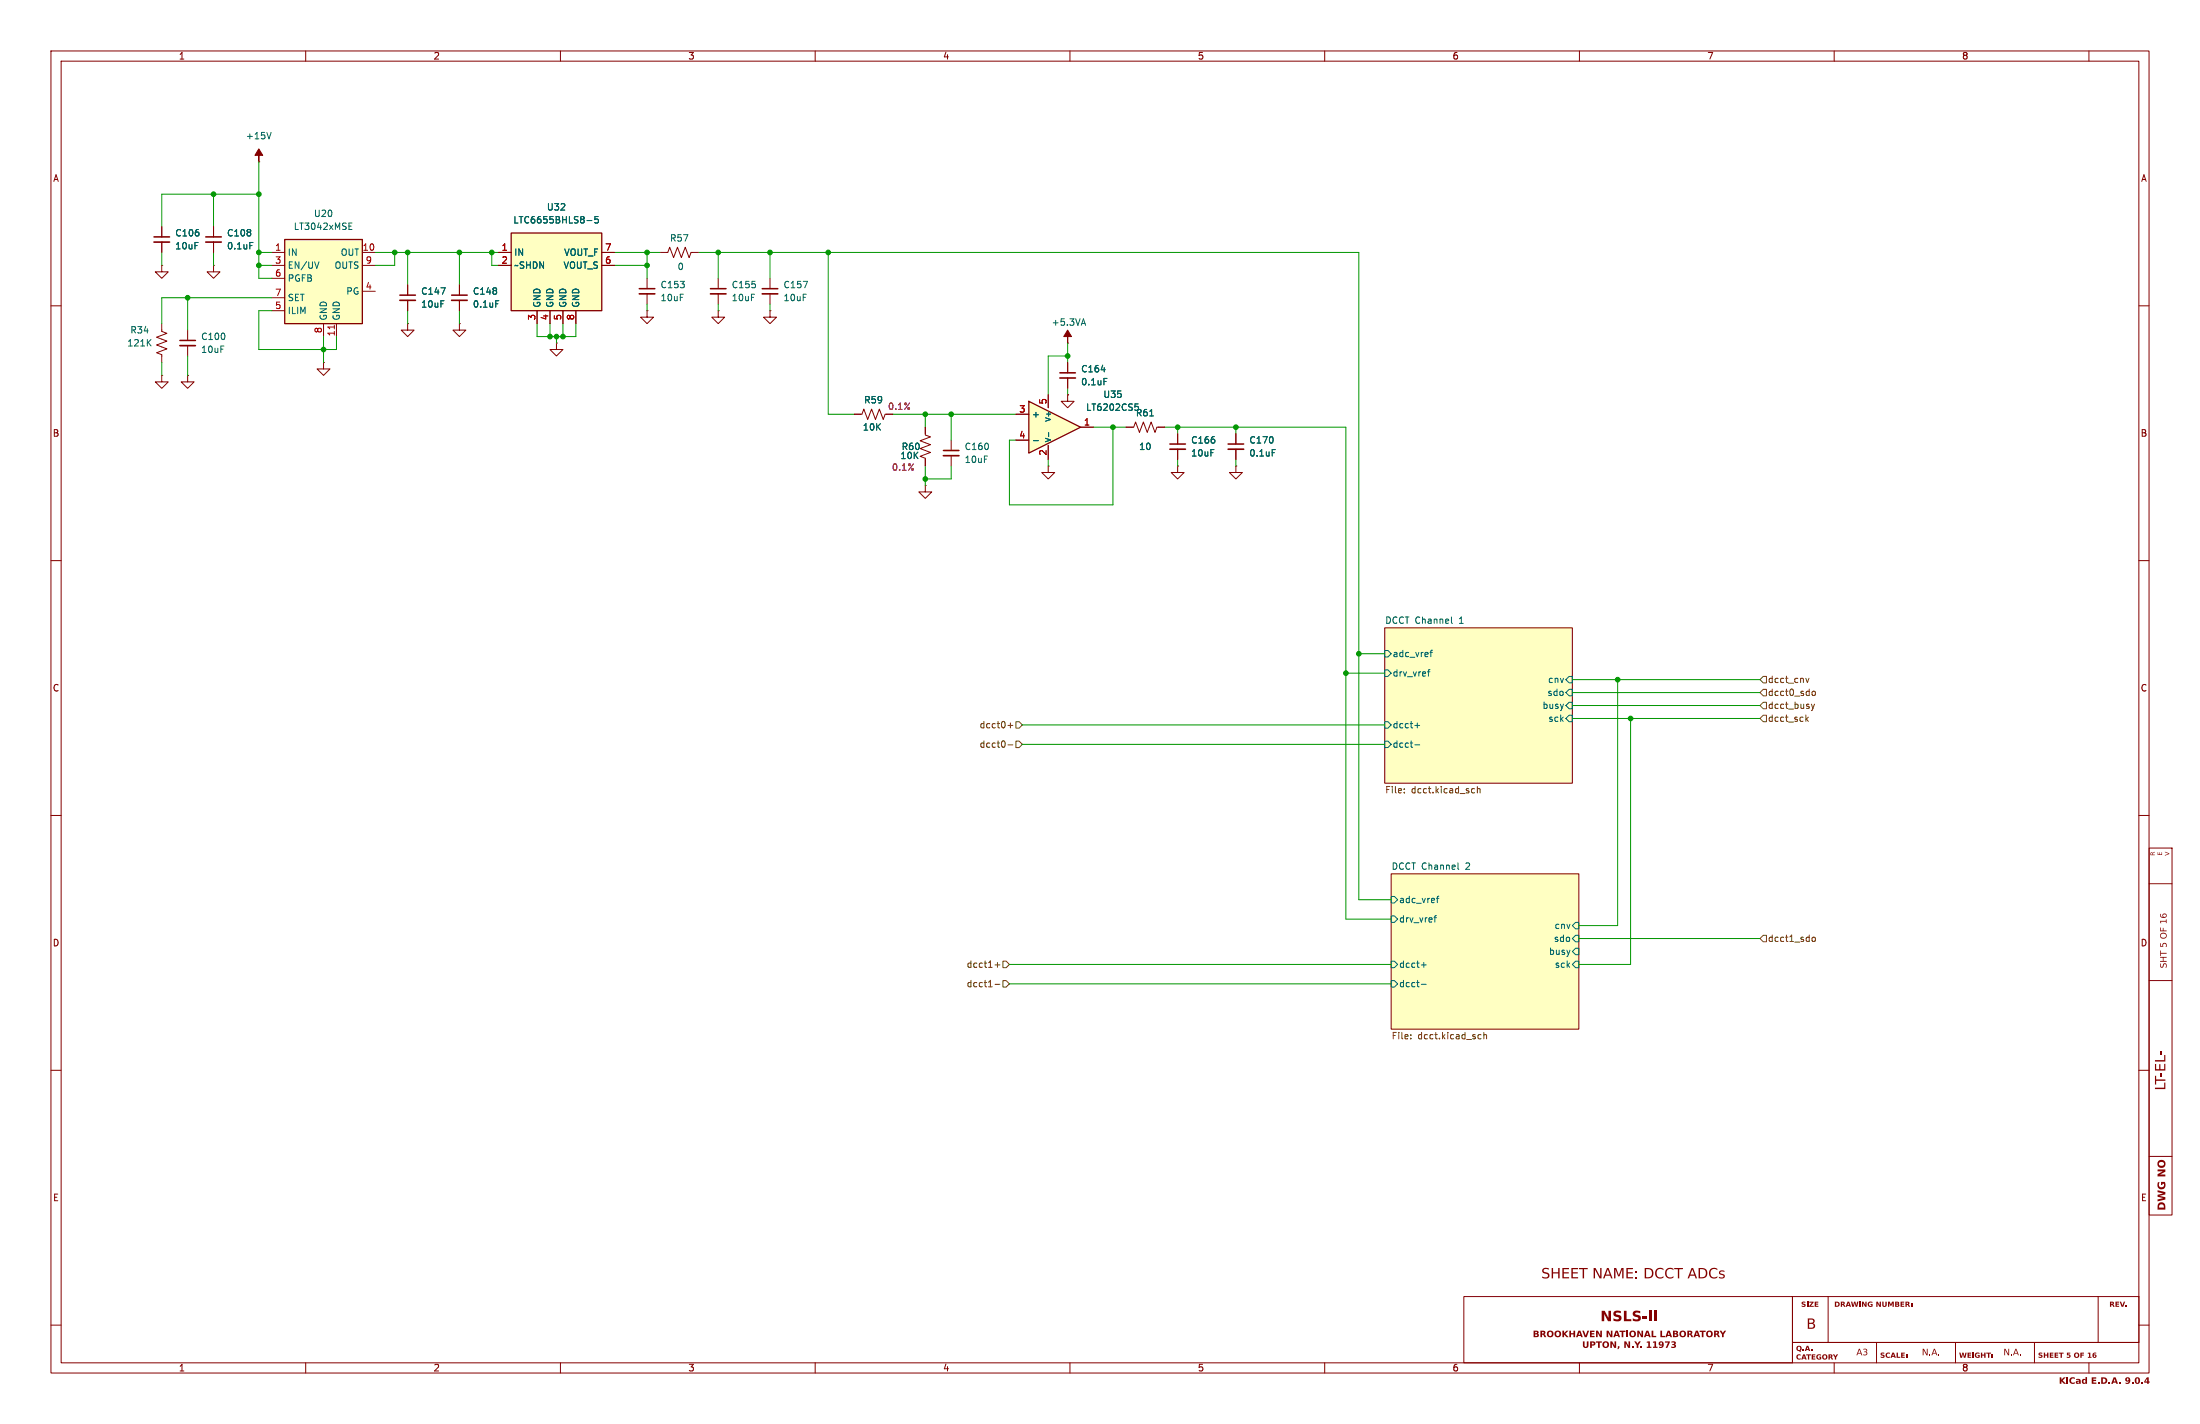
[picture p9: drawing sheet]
<svg xmlns="http://www.w3.org/2000/svg" width="432mm" height="279mm" viewBox="0 0 432 279" stroke-linecap="round" stroke-linejoin="round" font-family="sans-serif">
<g fill="none" stroke="#840000" stroke-width=".2">
<path d="M10 10h411.8v259.4h-411.8zM12 12h407.8v255.4h-407.8zM60 10v2M110 10v2M160 10v2M210 10v2M260 10v2M310 10v2M360 10v2M410 10v2M10 60h2M419.8 60h2"/>
<path d="M10 110h2M419.8 110h2M10 160h2M419.8 160h2M421.8 166.4h4.5v72h-4.5zM421.8 173.4h4.5M421.8 192.4h4.5M10 210h2M419.8 210h2M421.8 226.9h4.5M10 260h2M358.8 254.4v9"/>
<path d="M411.8 254.4v9M419.8 260h2M60 267.4v2M110 267.4v2M160 267.4v2M210 267.4v2M260 267.4v2M310 267.4v2M351.8 263.4h68M360 267.4v2M368.3 263.4v4M383.8 263.4v4"/>
<path d="M399.3 263.4v4M410 267.4v2"/>
</g>
<g fill="#840000">
<path d="M423.7 236.1a.8 .8 0 0 1 1-.1 .8 .8 0 0 1 .3 .9v.4h-1.5v-.5h.3v.1h.9a.48 .48 0 0 0-.4-.6 .48 .48 0 0 0-.5 .5h-.3z"/>
<path d="M423.5 233.5l1.5 .4v.5l-1.2 .2 1.2 .3v.5l-1.5 .3v-.4l1.1-.2-1.1-.3v-.4l1.1-.2-1.1-.3z"/>
<path d="M423.6 232h.3a.54 .54 0 0 0 .1 .9 .54 .54 0 0 0 .7-.6h-.3v.2h-.3v-.6h.8a.86 .86 0 0 1-.1 1.3 .86 .86 0 0 1-1.3-.3z"/>
<path d="M423.5 229.5h1.5v.4l-1 .5h1v.4h-1.5v-.4l1-.6h-1z"/>
<path d="M423.7 227.8a.81 .81 0 0 1 1.2 .1 .81 .81 0 0 1-.4 1.2 .81 .81 0 0 1-1.1-.7h.3a.46 .46 0 0 0 .7 .4 .46 .46 0 0 0 .1-.8h-.5l-.3 .4h-.3z"/>
<path d="M423 213.4h1.8v-1h.2v1.3h-2z"/>
<path d="M423 211.1h.2v.7h1.8v.3h-1.8v.7h-.2z"/>
<path d="M424.1 210.5h.2v.7h-.2z"/>
<path d="M423 208.8h.2v1h.6v-1h.2v1h.8v-1.1h.2v1.4h-2z"/>
<path d="M423 208h1.8v-1h.2v1.3h-2z"/>
<path d="M424.1 206.2h.2v.7h-.2z"/>
<path d="M424 189.1h.2l-.1 .5 .3 .1a.47 .47 0 0 1 .2-.6 .47 .47 0 0 1 .6 .1v.7h-.2l.1-.2a.3 .3 0 0 0 0-.4 .3 .3 0 0 0-.4-.1 .3 .3 0 0 0-.1 .4 .41 .41 0 0 1-.6 .2 .41 .41 0 0 1 0-.6z"/>
<path d="M424 187.7h1.3v.2h-.7v.6h.7v.2h-1.3v-.2h.5v-.6h-.5z"/>
<path d="M424 186.5h.1v.5h1.2v.1h-1.2v.5h-.1z"/>
<path d="M424 185.1h.1v.5h.3a.48 .48 0 0 1 .6-.6 .48 .48 0 0 1 .2 .8h-.2a.34 .34 0 0 0 .1-.5 .34 .34 0 0 0-.5 .1v.4h-.6z"/>
<path d="M424.1 183.2a.66 .66 0 0 1 1.1 .1 .66 .66 0 0 1-.4 1 .66 .66 0 0 1-.8-.7h.1a.48 .48 0 0 0 .7 .4 .48 .48 0 0 0 0-.8h-.2a.44 .44 0 0 0-.5 .4l-.1-.1z"/>
<path d="M424 182h.1v.6h.4v-.5h.1v.5h.7v.1h-1.3z"/>
<path d="M424 180.7h1.1v-.3h.2v.7h-.2v-.3h-1l.1 .4h-.2z"/>
<path d="M424 179.3h.2l-.1 .4 .2 .2h.3l-.2-.2h.1a.3 .3 0 0 0 .5 .2 .3 .3 0 0 0 0-.5 .3 .3 0 0 0-.5 .2v.1a.23 .23 0 0 1 0-.3 .23 .23 0 0 1 .2-.2 .46 .46 0 0 1 .6 .6 .46 .46 0 0 1-.7 .3l-.5-.2z"/>
<path d="M422.1 167.3l.3-.1 .1 .2 .4-.3-.3 .5v.1h.3v.1h-.8v-.3l.1 .2h.3l-.1-.3-.3 .1z"/>
<path d="M423.5 167.2l.1 .4h.2v-.4l.1 .4h.4l.1-.4v.6h-.9z"/>
<path d="M424.9 167.1l.9 .3v.2l-.9 .3v-.1l.7-.3-.7-.3z"/>
<path d="M366.7 255.5l.6-.1 .2 .1v.2a.36 .36 0 0 0-.6 0 .36 .36 0 0 0 .4 .5l-.2-.4h.4v.5a.58 .58 0 0 1-.8 0 .58 .58 0 0 1 0-.8z"/>
<path d="M375.1 255.6h.2v.3h-.2z"/>
<path d="M375.1 256.1h.2v.3h-.2z"/>
<path d="M352.7 264.2a.54 .54 0 0 1 .8 0 .54 .54 0 0 1-.2 .9l.2 .2-.8-.3-.1-.4h.2a.3 .3 0 0 0 .5 .3 .3 .3 0 0 0 0-.5l-.3-.2-.2 .4h-.2z"/>
<path d="M353.8 264.8h.3v.3h-.3z"/>
<path d="M354.6 264.1h.3l.4 1h-.3v-.2h-.4l-.1 .2h-.3l.2-.4h.5l-.1-.4-.2 .4h-.2z"/>
<path d="M355.5 264.8h.2v.3h-.2z"/>
<path d="M352.7 265.9l.2-.1a.37 .37 0 0 1 .5 .2 .35 .35 0 0 0-.5 0 .35 .35 0 0 0 0 .5 .35 .35 0 0 0 .5 0 .39 .39 0 0 1-.6 .2l-.2-.4z"/>
<path d="M353.9 265.7h.3l.4 1.1h-.3v-.2h-.4l-.1 .2h-.3l.2-.4h.5l-.1-.4-.2 .4h-.2z"/>
<path d="M354.5 265.7h.9v.2h-.3v.9h-.3v-.9h-.3z"/>
<path d="M355.6 265.7h.7v.2h-.5v.2h.5v.2h-.5v.3h.5v.2h-.7z"/>
<path d="M356.6 265.9l.6-.2 .2 .1v.2a.36 .36 0 0 0-.6 .1 .36 .36 0 0 0 .4 .5l-.2-.4h.5v.5a.58 .58 0 0 1-.8 0 .58 .58 0 0 1-.1-.8z"/>
<path d="M357.8 265.9a.54 .54 0 0 1 .8 0 .54 .54 0 0 1-.3 .8 .54 .54 0 0 1-.7-.5h.3a.3 .3 0 0 0 .5 .3 .3 .3 0 0 0-.1-.5l-.3-.1-.1 .3h-.3z"/>
<path d="M358.9 265.7l.7 .1v.3l-.1 .2 .3 .5h-.3l-.3-.4-.1 .4h-.2v-.6h.4l.1-.1-.3-.2v.3h-.2z"/>
<path d="M359.7 265.7h.3l.3 .4 .2-.4h.3l-.4 .6v.5h-.3v-.5z"/>
<path d="M390.9 265.6h.2v.3h-.2z"/>
<path d="M390.9 266.1h.2v.3h-.2z"/>
<path d="M415.9 271.2h.3v.3h-.3z"/>
<path d="M421.4 270.2h.3v.8h.2l-.2 .5h-.3v-.2h-.5v-.3h.5v-.5l-.3 .5h-.2z"/>
</g>
<path d="M287.3 254.4h64.5v13h-64.5zM351.8 254.4h68v9h-68zM351.8 263.4v4" fill="none" stroke="#840000" stroke-width=".2"/>
<g fill="#840000">
<path d="M301 261.1h.5a.34 .34 0 0 1 .5 .1 .34 .34 0 0 1-.2 .5l.3 .3a.39 .39 0 0 1-.6 .4h-.5v-.3h.6l.1-.1-.1-.2h-.3v.3h-.3v-.5h.6l.1-.1-.4-.2v.3h-.3z"/>
<path d="M302.3 261.1h.5a.36 .36 0 0 1 .5 .2 .36 .36 0 0 1-.2 .5l.4 .6h-.4l-.3-.5-.1 .5h-.4v-.7l.6-.1 .1-.1-.3-.2v.4h-.4z"/>
<path d="M303.8 261.2a.67 .67 0 0 1 1 .1 .67 .67 0 0 1-.3 1 .67 .67 0 0 1-.9-.6h.3a.36 .36 0 0 0 .5 .4 .36 .36 0 0 0 .2-.6l-.4-.2-.3 .4h-.3z"/>
<path d="M305.3 261.2a.67 .67 0 0 1 1 .1 .67 .67 0 0 1-.3 1 .67 .67 0 0 1-.9-.6h.3a.36 .36 0 0 0 .5 .4 .36 .36 0 0 0 .1-.6l-.3-.2-.3 .4h-.3z"/>
<path d="M306.7 261.1h.3v.5l.5-.5h.3l-.6 .6 .7 .7h-.4l-.5-.5v.5h-.3z"/>
<path d="M308 261.1h.3v.5h.5v-.5h.4v1.3h-.4v-.6h-.5v.6h-.3z"/>
<path d="M309.8 261.1h.4l.5 1.3h-.4v-.3h-.6v.3h-.4l.2-.5h.7l-.2-.5-.2 .5h-.3z"/>
<path d="M310.6 261.1h.3l.3 .9 .4-.9h.3l-.5 1.3h-.4z"/>
<path d="M312.1 261.1h.9v.2h-.6v.3h.5v.2h-.5v.3h.6v.3h-.9z"/>
<path d="M313.3 261.1h.3l.5 .9v-.9h.3v1.3h-.4l-.4-.9v.9h-.3z"/>
<path d="M315.3 261.1h.4l.5 .9v-.9h.3v1.3h-.4l-.5-.9v.9h-.3z"/>
<path d="M317.1 261.1h.4l.5 1.3h-.3l-.1-.3h-.5l-.1 .3h-.4l.2-.5h.7l-.2-.5-.2 .5h-.3z"/>
<path d="M317.9 261.1h1.1v.2h-.4v1.1h-.3v-1.1h-.4z"/>
<path d="M319.2 261.1h.3v1.3h-.3z"/>
<path d="M320 261.2a.67 .67 0 0 1 1 .1 .67 .67 0 0 1-.3 1 .67 .67 0 0 1-.9-.6h.3a.36 .36 0 0 0 .5 .4 .36 .36 0 0 0 .1-.6l-.3-.2-.3 .4h-.3z"/>
<path d="M321.3 261.1h.4l.5 .9v-.9h.3v1.3h-.4l-.4-.9v.9h-.4z"/>
<path d="M323.1 261.1h.4l.5 1.3h-.3l-.1-.3h-.5l-.1 .3h-.3l.1-.5h.7l-.2-.5-.1 .5h-.4z"/>
<path d="M324.2 261.1h.3v1h.6v.3h-.9z"/>
<path d="M325.9 261.1h.3v1h.6v.3h-.9z"/>
<path d="M327.3 261.1h.4l.5 1.3h-.3l-.1-.3h-.5l-.1 .3h-.3l.1-.5h.7l-.2-.5-.2 .5h-.3z"/>
<path d="M328.4 261.1h.5a.34 .34 0 0 1 .4 .1 .34 .34 0 0 1-.1 .5l.2 .3a.39 .39 0 0 1-.5 .4h-.5v-.3h.5l.2-.1-.1-.2h-.3v.3h-.3v-.5h.5l.1-.1-.3-.2v.3h-.3z"/>
<path d="M329.8 261.2a.67 .67 0 0 1 1 .1 .67 .67 0 0 1-.3 1 .67 .67 0 0 1-.9-.6h.4a.36 .36 0 0 0 .4 .4 .36 .36 0 0 0 .2-.6l-.4-.2-.2 .4h-.4z"/>
<path d="M331.2 261.1h.5a.36 .36 0 0 1 .4 .2 .36 .36 0 0 1-.2 .5l.4 .6h-.3l-.4-.5-.1 .5h-.3v-.7l.5-.1 .1-.1-.3-.2v.4h-.3z"/>
<path d="M332.8 261.1h.4l.5 1.3h-.3l-.1-.3h-.5l-.1 .3h-.3l.1-.5h.7l-.2-.5-.1 .5h-.4z"/>
<path d="M333.6 261.1h1.2v.2h-.5v1.1h-.3v-1.1h-.4z"/>
<path d="M335 261.2a.67 .67 0 0 1 1.1 .1 .67 .67 0 0 1-.4 1 .67 .67 0 0 1-.8-.6h.3a.36 .36 0 0 0 .5 .4 .36 .36 0 0 0 .1-.6l-.4-.2-.2 .4h-.3z"/>
<path d="M336.4 261.1h.5a.36 .36 0 0 1 .5 .2 .36 .36 0 0 1-.2 .5l.4 .6h-.4l-.4-.5v.5h-.4v-.7l.6-.1 .1-.1-.3-.2v.4h-.4z"/>
<path d="M337.5 261.1h.4l.2 .4 .3-.4h.4l-.5 .7v.6h-.3v-.6z"/>
<path d="M310.7 263.2h.3v.9l.2 .2 .2-.2v-.9h.4v.8a.55 .55 0 0 1-.6 .5 .55 .55 0 0 1-.5-.5z"/>
<path d="M312.1 263.2h.5a.46 .46 0 0 1 .5 .6 .46 .46 0 0 1-.7 .2v.5h-.3v-.7h.6l.1-.2-.1-.1-.3-.1v.4h-.3z"/>
<path d="M313.2 263.2h1.2v.2h-.4v1.1h-.3v-1.1h-.5z"/>
<path d="M314.7 263.3a.67 .67 0 0 1 1 .1 .67 .67 0 0 1-.3 1 .67 .67 0 0 1-.9-.6h.3a.36 .36 0 0 0 .5 .4 .36 .36 0 0 0 .2-.6l-.4-.2-.3 .4h-.3z"/>
<path d="M316.1 263.2h.3l.5 .9v-.9h.3v1.3h-.4l-.4-.9v.9h-.3z"/>
<path d="M317.5 264.1h.4l-.3 .6h-.1z"/>
<path d="M318.8 263.2h.4l.4 .9v-.9h.3v1.3h-.3l-.5-.9v.9h-.3z"/>
<path d="M320.3 264.1h.3v.4h-.3z"/>
<path d="M320.7 263.2h.4l.3 .4 .3-.4h.3l-.4 .7v.6h-.4v-.6z"/>
<path d="M321.9 264.1h.3v.4h-.3z"/>
<path d="M323.2 263.3l.6-.1v1h.3v.3h-.9v-.3h.3v-.8l-.3 .1z"/>
<path d="M324.4 263.3l.6-.1v1h.3v.3h-.9v-.3h.3v-.8l-.3 .1z"/>
<path d="M325.7 263.3a.63 .63 0 0 1 .9 .6 .63 .63 0 0 1-.9 .6l-.1-.3 .5 .1 .1-.3-.5-.1-.2-.3h.4a.18 .18 0 0 0 .2 .1 .18 .18 0 0 0 .1-.3 .18 .18 0 0 0-.3 .1l-.4 .1z"/>
<path d="M326.8 263.2h.9l-.5 1.3h-.3l.5-1.1h-.6z"/>
<path d="M328.1 263.2l.8 .1v.3l-.2 .2a.41 .41 0 0 1 .2 .6 .41 .41 0 0 1-.6 .1l-.3-.1v-.2h.6v-.2l-.4-.1v-.2h.3l.1-.2h-.5z"/>
<path d="M324.7 257.2h.6v2h-.6z"/>
</g>
<g fill="#ffffc2" stroke="#ffffc2" stroke-width=".2">
<path d="M273 171.5h36.9v30.4h-36.9z"/>
<path d="M271.8 123.2h36.8v30.5h-36.8z"/>
</g>
<g fill="none" stroke="#840000" stroke-width=".2">
<path d="M50.8 31.8h.1M31.7 52.1v1.2h1.3l-1.3 1.3-1.2-1.3h1.2M31.7 52.1h.1M31.7 44.5v2M31.7 47.5v2M41.9 52.1v1.2h1.3l-1.3 1.3-1.3-1.3h1.3M41.9 52.1h.1M41.9 44.5v2M41.9 47.5v2M90.2 55.9v2M90.2 58.9v2.1M31.7 63.5v1.5l1.1 .4-2.1 .8 2.1 .7-2.1 .8 2.1 .8-2.1 .7 1 .4v1.5"/>
<path d="M31.7 73.7v1.2h1.3l-1.3 1.3-1.2-1.3h1.2M31.7 73.7h.1M36.8 73.7v1.2h1.3l-1.3 1.3-1.2-1.3h1.2M36.8 73.7h.1M36.8 64.8v2M36.8 67.8v2.1M90.2 63.5v1.3h1.2l-1.2 1.2-1.3-1.2h1.3M90.2 63.5h.1M109.2 67.3v1.3h1.3l-1.3 1.3-1.3-1.3h1.3M109.2 67.3h.1M209.5 67.3h.1M209.5 71.1v2.1"/>
<path d="M209.5 74.2v2M221 83.8h1.5l.4-1 .7 2 .8-2 .8 2 .7-2 .8 2 .4-1h1.5M231.1 91.4v1.3h1.3l-1.3 1.3-1.2-1.3h1.2M231.1 91.4h.1M231.1 85.1v2M231.1 88.1v2.1M242.6 91.4v1.3h1.2l-1.2 1.3-1.3-1.3h1.3M242.6 91.4h.1M242.6 85.1v2M242.6 88.1v2.1M271.8 123.2h36.8v30.5h-36.8zM273 171.5h36.9v30.4h-36.9z"/>
</g>
<g fill="none" stroke="#006464" stroke-width=".2">
<path d="M53.2 26l-.4 1.2M49 47.6h.6M97.3 59h.6M29.1 67.2l.5 .7M29.6 66.6l-.7 .7M212.3 63.5h.6M212.6 62.6l.5 1.2M216.1 72.6h.8M216.7 74.2h.6M225.7 81.6h.7M249.7 88.2h.6M271.8 131.4h.6l.6 .7-.6 .6h-.6z"/>
<path d="M271.8 127.6h.6l.6 .7-.6 .6h-.6zM280.2 131.8h.5M280.7 131.4l-.3 .2v1.1M280.7 128h.4M281.1 127.6l-.3 .2v1M284.9 121v1.1l.2 .2M308 135.3h.6v1.2h-.6l-.7-.6zM308 137.8h.6v1.3h-.6l-.7-.7zM308 132.7h.6v1.3h-.6l-.7-.6zM271.8 141.6h.6l.6 .6-.6 .7h-.6zM271.8 145.4h.6l.6 .7-.6 .6h-.6zM277.7 142.3h1"/>
<path d="M277.7 146.1h1M278.2 141.9v.9M308 140.3h.6v1.3h-.6l-.7-.6zM273 179.7h.7l.6 .6-.6 .7h-.7zM273 175.9h.7l.6 .6-.6 .7h-.7zM281.9 179.6l-.3 .2v1.1M281.9 176.3h.5M282.4 175.8l-.3 .2v1.1M286.2 169.3v1.1l.1 .2M273 188.6h.7l.6 .6-.6 .7h-.7zM273 192.4h.7l.6 .6-.6 .7h-.7zM279 189.3h.9"/>
<path d="M279 193.1h.9M279.4 188.8v1M281.4 180.1h.5M309.2 183.5h.7v1.3h-.7l-.6-.6zM309.2 186.1h.7v1.2h-.7l-.6-.6zM309.2 188.6h.7v1.3h-.7l-.6-.7zM309.2 181h.7v1.2h-.7l-.6-.6z"/>
</g>
<path d="M275.6 155.5v.1M275.6 154.8v.1M289.1 154.7l.3 .1M289.4 155.5l-.3 .1M290 154.9l.4-.1 .1 .8M290 154.3v1.3M276.9 203.7v.1M276.9 203.1v.1M290.3 203l.4 .1M290.7 203.8h-.4M291.2 203.1h.5l.1 .7M291.2 202.6v1.2" fill="none" stroke="#725600" stroke-width=".2"/>
<path d="M30.2 46.5h3.1M40.4 46.5h3M88.6 57.9h3.1M35.3 66.8h3.1M208 73.2h3.1M229.6 87.1h3.1M241 87.1h3.1" fill="none" stroke="#840000" stroke-width=".3"/>
<path d="M30.2 47.5h3.1M40.4 47.5h3M88.6 58.9h3.1M35.3 67.8h3.1M208 74.2h3.1M229.6 88.1h3.1M241 88.1h3.1" fill="none" stroke="#840000" stroke-width=".33"/>
<g fill="#840000" stroke="#840000" stroke-width=".2">
<path d="M50.8 29.2l.8 1.3h-.8v1.3v-1.3h-.8z"/>
<path d="M209.5 64.8l.8 1.2h-.8v1.3v-1.3h-.7z"/>
</g>
<path d="M100.3 45.7h17.8v15.3h-17.8z" fill="#ffffc2"/>
<path d="M100.3 45.7h17.8v15.3h-17.8z" fill="none" stroke="#840000" stroke-width=".25"/>
<path d="M97.8 49.5h2.5M97.8 52.1h2.5M118.1 49.5h2.5M118.1 52.1h2.5M105.4 61v2.5M107.9 61v2.5M110.5 61v2.5M113 61v2.5" fill="none" stroke="#840000" stroke-width=".2"/>
<path d="M115.2 43.3h1M117.4 42.5h-.6l-.1 .6 .2-.1h.4l.1 .2v.4l-.2 .2-.5-.2" fill="none" stroke="#006464" stroke-width=".2"/>
<path d="M55.9 47h15.2v16.5h-15.2z" fill="#ffffc2"/>
<path d="M55.9 47h15.2v16.5h-15.2z" fill="none" stroke="#840000" stroke-width=".25"/>
<g fill="none" stroke="#840000" stroke-width=".2">
<path d="M53.3 49.5h2.6M53.3 52.1h2.6M53.3 54.6h2.6M53.3 58.4h2.6M71.1 49.5h2.6M71.1 52.1h2.6M71.1 57.2h2.6M80 55.9v2M80 58.9v2.1M129.5 49.5h1.6l.3-1 .8 2 .8-2 .7 2 .8-2 .8 2 .3-1h1.6M141 54.6v2M141 57.7v2"/>
<path d="M151.1 54.6v2M151.1 57.7v2M53.3 61h2.6M63.5 71.1v1.3h1.3l-1.3 1.3-1.3-1.3h1.3M63.5 71.1h.1M63.5 63.5v2.5M66 63.5v2.5M80 63.5v1.3h1.3l-1.3 1.2-1.3-1.2h1.3M80 63.5h.1M141 61v1.2h1.2l-1.2 1.3-1.3-1.3h1.3M141 61h.1M151.1 61v1.2h1.3l-1.3 1.3-1.2-1.3h1.2"/>
<path d="M151.1 61h.1M209.5 77.5v1.2h1.3l-1.3 1.3-1.2-1.3h1.2M209.5 77.5h.1M167.6 81.3h1.6l.3-1 .8 2 .8-2 .7 2 .8-2 .8 2 .3-1h1.6M181.6 83.8v1.5l1 .4-2 .8 2 .7-2 .8 2 .8-2 .7 1 .4v1.5M186.7 86.4v2M186.7 89.4v2M205.7 91.4v1.3h1.3l-1.3 1.3-1.2-1.3h1.2M205.7 91.4h.1"/>
</g>
<path d="M62.6 51.4l-.4 1.2M68.5 44.4h.4M68.5 45h.6M68.5 43.8h.6M86.5 56.5h.9l-.6 1.2M157.7 55.2h.8l-.5 1.3" fill="none" stroke="#006464" stroke-width=".2"/>
<path d="M65.6 63.8v.7" fill="none" stroke="#a90000" stroke-width=".2"/>
<path d="M78.5 57.9h3M139.4 56.6h3.1M149.6 56.6h3.1M185.2 88.4h3" fill="none" stroke="#840000" stroke-width=".3"/>
<path d="M78.5 58.9h3M139.4 57.7h3.1M149.6 57.7h3.1M185.2 89.4h3" fill="none" stroke="#840000" stroke-width=".33"/>
<path d="M201.9 78.7l10.2 5.1-10.2 5.1z" fill="#ffffc2"/>
<path d="M201.9 78.7l10.2 5.1-10.2 5.1z" fill="none" stroke="#840000" stroke-width=".25"/>
<g fill="none" stroke="#840000" stroke-width=".2">
<path d="M31.7 44.5v2M31.7 47.5v2M41.9 44.5v2M41.9 47.5v2M80 55.9v2M80 58.9v2.1M90.2 55.9v2M90.2 58.9v2.1M97.8 49.5h2.5M97.8 52.1h2.5M118.1 49.5h2.5M118.1 52.1h2.5"/>
<path d="M127 54.6v2M127 57.7v2M105.4 61v2.5M107.9 61v2.5M110.5 61v2.5M113 61v2.5M127 61v1.2h1.3l-1.3 1.3-1.3-1.3h1.3M127 61h.1M205.7 77.5v2.5M209.5 77.5h.1M209.5 71.1v2.1M209.5 74.2v2"/>
<path d="M167.6 81.3h1.3M174 81.3h1.3M181.6 95.3v1.2h1.3l-1.3 1.3-1.3-1.3h1.3M181.6 95.3h.1M181.6 83.8v1.3M181.6 90.2v1.2M199.4 81.3h2.5M199.4 86.4h2.5M205.7 87.4v2.8M212.1 83.8h2.5M221 83.8h1.2M227.3 83.8h1.3"/>
<path d="M231.1 85.1v2M231.1 88.1v2.1M242.6 85.1v2M242.6 88.1v2.1"/>
</g>
<g fill="none" stroke="#006464" stroke-width=".2">
<path d="M49 47.6h.6M86.5 56.5h.9l-.6 1.2M97.3 59h.6M115.2 43.3h1M117.4 42.5h-.6l-.1 .6 .2-.1h.4l.1 .2v.4l-.2 .2-.5-.2M216.1 72.6h.8M216.7 74.2h.6M222.8 79.2h.6M222.9 79.7l.4 .1 .2 .5M202.8 86.5h1M205.8 84.9v.8M225.7 81.6h.7"/>
<path d="M249.7 88.2h.6"/>
</g>
<path d="M125.5 56.6h3" fill="none" stroke="#840000" stroke-width=".3"/>
<path d="M125.5 57.7h3" fill="none" stroke="#840000" stroke-width=".33"/>
<g fill="none" stroke="#725600" stroke-width=".2">
<path d="M346.1 137.8h.6v1.3h-.6l-.7-.7zM346.1 135.3h.6v1.2h-.6l-.7-.6zM346.1 132.7h.6v1.3h-.6l-.7-.6zM354.4 133.1l.3 .8 .3-.8M355.5 138.2l.3 .8M355.8 135.7l.3-.1 .2 .3v.3l-.2 .3-.5-.3zM355.8 139l-.3 .4M356.1 138.2l-.3 .8M197.8 146.1h1M197.8 142.3h1M198.3 141.9v.9M199.4 145.4h.6l.7 .7-.7 .6h-.6z"/>
<path d="M199.4 141.6h.6l.7 .6-.7 .7h-.6zM346.1 140.3h.6v1.3h-.6l-.7-.6zM354.4 140.3v1.2M354.6 141.1l.3 .4M354.9 140.7l-.5 .5M195.3 193.1h1M195.3 189.3h1M195.8 188.8v1M196.8 192.4h.7l.6 .6-.6 .7h-.7zM196.8 188.6h.7l.6 .6-.6 .7h-.7zM346.1 183.5h.6v1.3h-.6l-.7-.6zM355.8 183.9h.3l.2 .2v.4l-.2 .2-.5-.2z"/>
</g>
<g fill="none" stroke="#009600" stroke-width=".2">
<path d="M41.9 38.1v6.4M50.8 38.1h-19.1v6.4M50.8 31.8v22.8h2.5M31.7 49.5v2.6M36.8 58.4v6.4M41.9 49.5v2.6M50.8 52.1h2.5M50.8 49.5h2.5M53.3 58.4h-21.6v5.1M73.7 49.5h24.1M77.5 49.5v2.6h-3.8M80 49.5v6.4"/>
<path d="M90.2 49.5v6.4M96.5 49.5v2.6h1.3M120.6 52.1h6.4M120.6 49.5h8.9M127 49.5v5.1M127 59.7v1.3M137.2 49.5h129.5v127h6.3M141 49.5v5.1M141 59.7v1.3M151.1 49.5v5.1M151.1 59.7v1.3M162.6 49.5v31.8h5"/>
<path d="M31.7 71.1v2.6M36.8 69.9v3.8M53.3 61h-2.5v7.6h15.2v-2.6M63.5 66v5.1M80 61v2.5M90.2 61v2.5M105.4 63.5v2.5h7.6v-2.5M107.9 63.5v2.5M109.2 66v1.3M110.5 63.5v2.5M209.5 69.9h-3.8v7.6M209.5 67.3v3.8"/>
<path d="M209.5 76.2v1.3M175.3 81.3h24.1M181.6 81.3v2.5M181.6 91.4v3.9M186.7 81.3v5.1M186.7 91.4v2.6h-5.1M205.7 90.2v1.2M214.6 83.8h6.4M218.4 83.8v15.3h-20.3v-12.7h1.3M228.6 83.8h35.6v96.5h8.8M231.1 83.8v1.3M231.1 90.2v1.2"/>
<path d="M242.6 83.8v1.3M242.6 90.2v1.2M264.2 132.1h7.6M266.7 128.3h5.1M308.6 133.4h36.8M308.6 135.9h36.8M308.6 138.4h36.8M317.5 133.4v48.2h-7.6M200.7 142.2h71.1M200.7 146.1h71.1M308.6 141h36.8M320 141v48.2h-10.1"/>
<path d="M198.1 189.2h74.9M198.1 193h74.9M309.9 184.2h35.5"/>
</g>
<g fill="#009600" stroke="#009600" stroke-width=".2">
<circle cx="181.6" cy="81.3" r=".46"/>
<circle cx="186.7" cy="81.3" r=".46"/>
<circle cx="181.6" cy="94" r=".46"/>
<circle cx="209.5" cy="69.9" r=".46"/>
<circle cx="218.4" cy="83.8" r=".46"/>
<circle cx="96.5" cy="49.5" r=".46"/>
<circle cx="90.2" cy="49.5" r=".46"/>
<circle cx="107.9" cy="66" r=".46"/>
<circle cx="109.2" cy="66" r=".46"/>
<circle cx="110.5" cy="66" r=".46"/>
<circle cx="63.5" cy="68.6" r=".46"/>
<circle cx="80" cy="49.5" r=".46"/>
<circle cx="77.5" cy="49.5" r=".46"/>
<circle cx="242.6" cy="83.8" r=".46"/>
<circle cx="231.1" cy="83.8" r=".46"/>
<circle cx="266.7" cy="128.3" r=".46"/>
<circle cx="264.2" cy="132.1" r=".46"/>
<circle cx="317.5" cy="133.4" r=".46"/>
<circle cx="320" cy="141" r=".46"/>
<circle cx="50.8" cy="52.1" r=".46"/>
<circle cx="36.8" cy="58.4" r=".46"/>
<circle cx="50.8" cy="49.5" r=".46"/>
<circle cx="50.8" cy="38.1" r=".46"/>
<circle cx="41.9" cy="38.1" r=".46"/>
<circle cx="162.6" cy="49.5" r=".46"/>
<circle cx="151.1" cy="49.5" r=".46"/>
<circle cx="127" cy="52.1" r=".46"/>
<circle cx="141" cy="49.5" r=".46"/>
<circle cx="127" cy="49.5" r=".46"/>
</g>
<g font-size="2.8" fill="#840000">
<text x="302.5" y="251.6">SHEET NAME: DCCT ADCs</text>
<text x="314.1" y="260">NSLS-II</text>
<text x="354.5" y="261.5">B</text>
</g>
<g font-size="1.8" fill="#840000">
<text x="35" y="11.9">1</text>
<text x="85" y="11.9">2</text>
<text x="135" y="11.9">3</text>
<text x="185" y="11.9">4</text>
<text x="235" y="11.9">5</text>
<text x="285" y="11.9">6</text>
<text x="335" y="11.9">7</text>
<text x="385" y="11.9">8</text>
<text x="10.3" y="35.9">A</text>
<text x="420.1" y="35.9">A</text>
<text x="10.3" y="85.9">B</text>
<text x="420.1" y="85.9">B</text>
<text x="10.3" y="135.9">C</text>
<text x="420.1" y="135.9">C</text>
<text x="10.3" y="185.9">D</text>
<text x="420.1" y="185.9">D</text>
<text x="10.3" y="235.9">E</text>
<text x="420.1" y="235.9">E</text>
<text x="35" y="269.3">1</text>
<text x="85" y="269.3">2</text>
<text x="135" y="269.3">3</text>
<text x="185" y="269.3">4</text>
<text x="235" y="269.3">5</text>
<text x="285" y="269.3">6</text>
<text x="335" y="269.3">7</text>
<text x="385" y="269.3">8</text>
</g>
<g font-size="1.8" fill="#006464">
<text x="48.2" y="27.5">+15V</text>
<text x="107.2" y="41.5">U32</text>
<text x="34.3" y="46.6">C106</text>
<text x="44.5" y="46.6">C108</text>
<text x="57.6" y="45.3">LT3042xMSE</text>
<text x="61.5" y="42.8">U20</text>
<text x="100.7" y="44">LTC6655BHLS8-5</text>
<text x="131.4" y="47.6">R57</text>
<text x="34.3" y="49.1">10uF</text>
<text x="44.5" y="49.1">0.1uF</text>
<text x="56.4" y="50.4">IN</text>
<text x="56.4" y="52.9">EN/UV</text>
<text x="65.6" y="52.9">OUTS</text>
<text x="66.8" y="50.4">OUT</text>
<text x="100.8" y="50.4">IN</text>
<text x="100.8" y="52.9">~SHDN</text>
<text x="110.5" y="52.9">VOUT_S</text>
<text x="110.6" y="50.4">VOUT_F</text>
<text x="132.9" y="53.2">0</text>
<text x="56.4" y="55.5">PGFB</text>
<text x="56.4" y="59.3">SET</text>
<text x="67.9" y="58">PG</text>
<text x="82.6" y="58">C147</text>
<text x="92.7" y="58">C148</text>
<text x="129.5" y="56.7">C153</text>
<text x="129.5" y="59.3">10uF</text>
<text x="143.5" y="56.7">C155</text>
<text x="143.5" y="59.3">10uF</text>
<text x="153.7" y="56.7">C157</text>
<text x="153.7" y="59.3">10uF</text>
<text x="25.5" y="65.6">R34</text>
<text x="56.4" y="61.8">ILIM</text>
<text x="64.4" y="63" transform="rotate(-90 64.4 63)">GND</text>
<text x="66.9" y="63" transform="rotate(-90 66.9 63)">GND</text>
<text x="82.6" y="60.6">10uF</text>
<text x="92.7" y="60.6">0.1uF</text>
<text x="106.3" y="60.5" transform="rotate(-90 106.3 60.5)">GND</text>
<text x="108.8" y="60.5" transform="rotate(-90 108.8 60.5)">GND</text>
<text x="111.4" y="60.5" transform="rotate(-90 111.4 60.5)">GND</text>
<text x="113.9" y="60.5" transform="rotate(-90 113.9 60.5)">GND</text>
<text x="206.3" y="64.1">+5.3VA</text>
<text x="24.9" y="68.2">121K</text>
<text x="39.4" y="66.9">C100</text>
<text x="39.4" y="69.4">10uF</text>
<text x="212.1" y="73.3">C164</text>
<text x="212.1" y="75.8">0.1uF</text>
<text x="169.5" y="79.3">R59</text>
<text x="202.4" y="82.1">+</text>
<text x="213.1" y="80.8">LT6202CS5</text>
<text x="216.5" y="78.3">U35</text>
<text x="222.8" y="81.9">R61</text>
<text x="169.2" y="84.7">10K</text>
<text x="176.9" y="88.5">R60</text>
<text x="189.2" y="88.5">C160</text>
<text x="223.5" y="88.5">10</text>
<text x="233.7" y="87.2">C166</text>
<text x="233.7" y="89.8">10uF</text>
<text x="245.1" y="87.2">C170</text>
<text x="245.1" y="89.8">0.1uF</text>
<text x="176.6" y="90.3">10K</text>
<text x="189.2" y="91">10uF</text>
<text x="271.8" y="122.5">DCCT Channel</text>
<text x="286.5" y="122.5">1</text>
<text x="273.2" y="129.1">adc_vref</text>
<text x="273.2" y="132.9">drv_vref</text>
<text x="303.6" y="136.8">sdo</text>
<text x="303.7" y="134.2">cnv</text>
<text x="273.2" y="143.1">dcct+</text>
<text x="302.7" y="139.3">busy</text>
<text x="303.8" y="141.8">sck</text>
<text x="273.2" y="146.9">dcct-</text>
<text x="273" y="170.7">DCCT Channel</text>
<text x="287.8" y="170.7">2</text>
<text x="274.5" y="177.4">adc_vref</text>
<text x="274.5" y="181.2">drv_vref</text>
<text x="304.9" y="185">sdo</text>
<text x="305" y="182.5">cnv</text>
<text x="274.5" y="190.1">dcct+</text>
<text x="303.9" y="187.6">busy</text>
<text x="305.1" y="190.1">sck</text>
<text x="274.5" y="193.9">dcct-</text>
</g>
<g font-size="1.8" fill="#a90000">
<text x="53.9" y="49.3">1</text>
<text x="53.9" y="51.8">3</text>
<text x="71.1" y="49.3">10</text>
<text x="71.7" y="51.8">9</text>
<text x="98.4" y="49.3">1</text>
<text x="98.4" y="51.8">2</text>
<text x="118.7" y="49.3">7</text>
<text x="118.7" y="51.8">6</text>
<text x="53.9" y="54.4">6</text>
<text x="53.9" y="58.2">7</text>
<text x="71.7" y="56.9">4</text>
<text x="53.9" y="60.7">5</text>
<text x="63.2" y="65.5" transform="rotate(-90 63.2 65.5)">8</text>
<text x="105.2" y="62.9" transform="rotate(-90 105.2 62.9)">3</text>
<text x="107.7" y="62.9" transform="rotate(-90 107.7 62.9)">4</text>
<text x="110.2" y="62.9" transform="rotate(-90 110.2 62.9)">5</text>
<text x="112.8" y="62.9" transform="rotate(-90 112.8 62.9)">8</text>
<text x="65.8" y="66.1" transform="rotate(-90 65.8 66.1)">11</text>
<text x="200" y="81">3</text>
<text x="205.5" y="79.4" transform="rotate(-90 205.5 79.4)">5</text>
<text x="212.7" y="83.6">1</text>
<text x="200" y="86.1">4</text>
<text x="205.5" y="89.5" transform="rotate(-90 205.5 89.5)">2</text>
</g>
<g font-size="1.8" fill="#840084">
<text x="174.2" y="80.6">0.1%</text>
<text x="175" y="92.6">0.1%</text>
</g>
<g font-size="1.8" fill="#725600">
<text x="346.9" y="136.8">dcct0_sdo</text>
<text x="346.9" y="134.2">dcct_cnv</text>
<text x="192.2" y="143.1">dcct0+</text>
<text x="346.9" y="139.3">dcct_busy</text>
<text x="346.9" y="141.8">dcct_sck</text>
<text x="192.2" y="146.9">dcct0-</text>
<text x="271.8" y="156">File:</text>
<text x="277" y="156">dcct.kicad_sch</text>
<text x="346.9" y="185">dcct1_sdo</text>
<text x="189.6" y="190.1">dcct1+</text>
<text x="189.6" y="193.9">dcct1-</text>
<text x="273" y="204.2">File:</text>
<text x="278.3" y="204.2">dcct.kicad_sch</text>
</g>
<g font-size="1.7" fill="#840000">
<text x="364.3" y="266.4">A3</text>
<text x="377.2" y="266.4">N.A.</text>
<text x="393.2" y="266.4">N.A.</text>
<text x="404.1" y="272">KiCad</text>
<text x="410.4" y="272">E.D.A.</text>
<text x="417" y="272">9.0.4</text>
</g>
<g font-size="1.4" fill="#006464">
<text x="206.5" y="82.9" transform="rotate(-90 206.5 82.9)">V+</text>
<text x="206.5" y="86.9" transform="rotate(-90 206.5 86.9)">V-</text>
</g>
<g font-size="1.4" fill="#840000">
<text x="353.5" y="256.8">SIZE</text>
<text x="360" y="256.8">DRAWING</text>
<text x="368.1" y="256.8">NUMBER:</text>
<text x="414" y="256.8">REV.</text>
<text x="369" y="266.8">SCALE:</text>
<text x="384.5" y="266.8">WEIGHT:</text>
<text x="400" y="266.8">SHEET 5 OF 16</text>
</g>
</svg>
